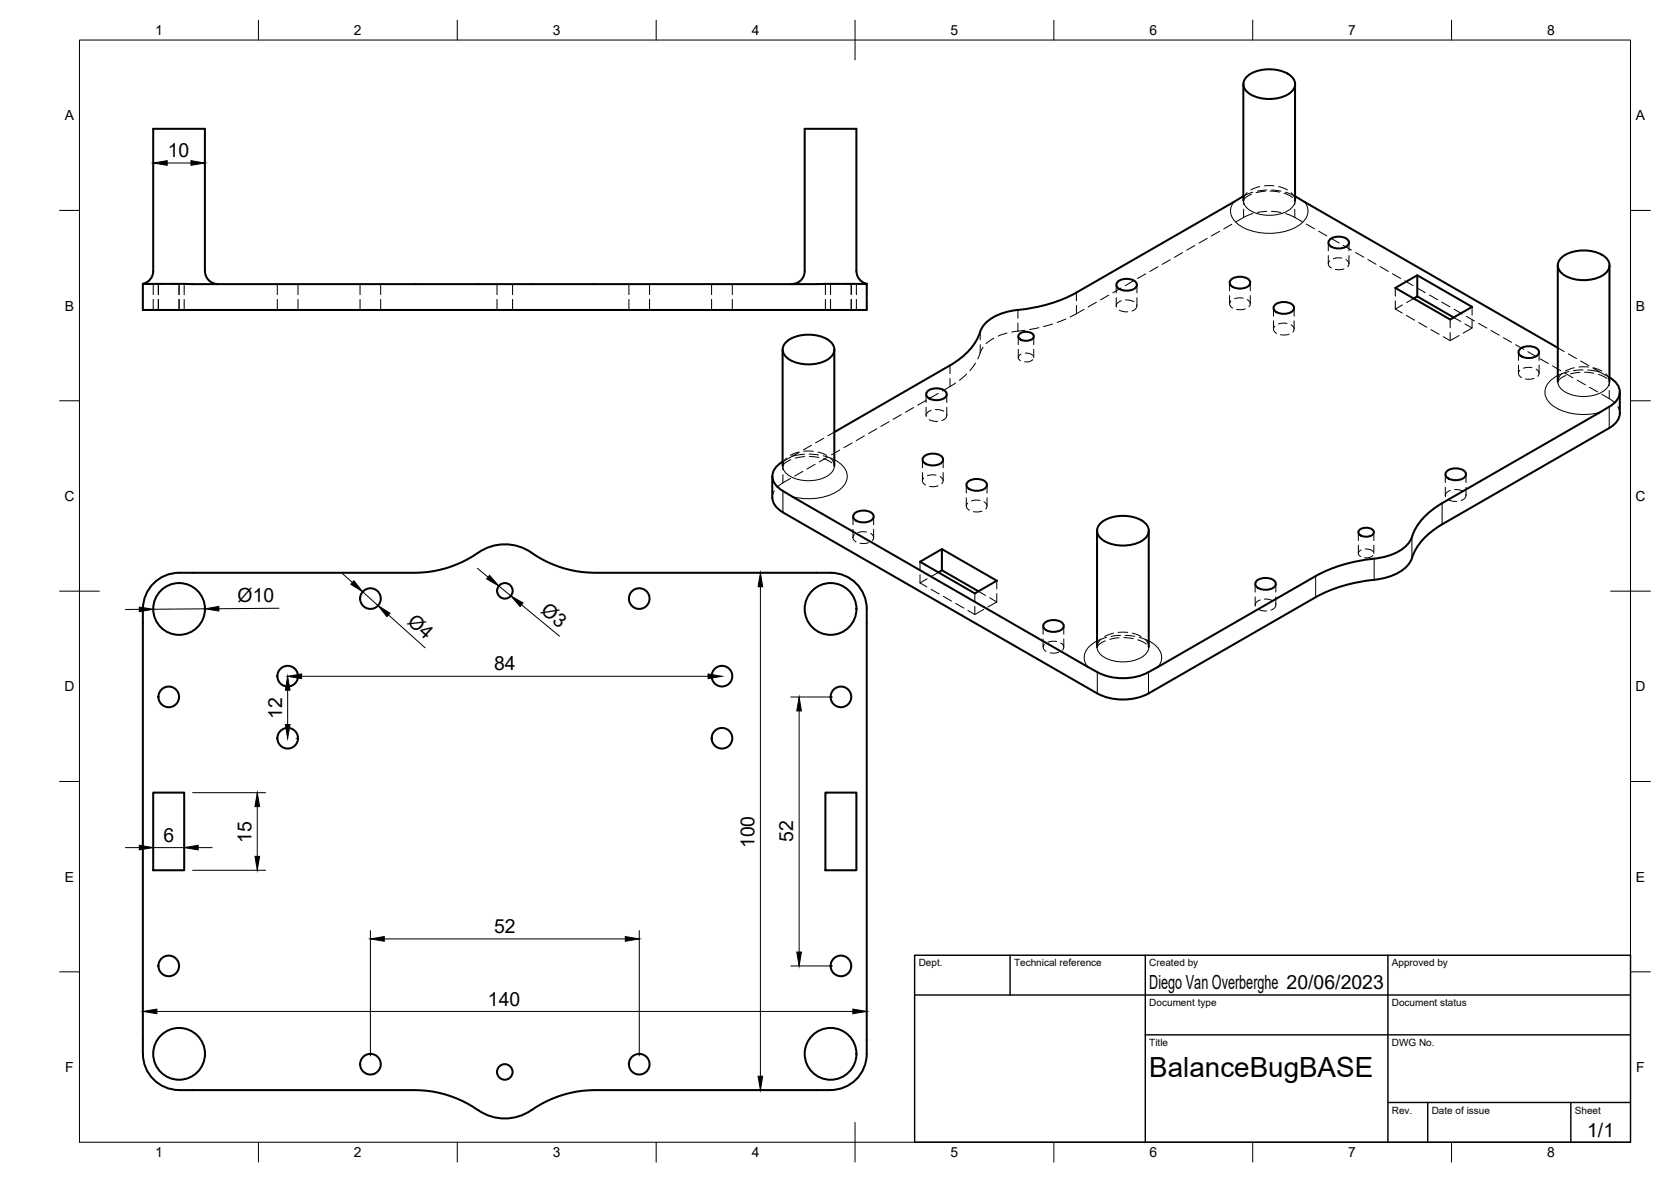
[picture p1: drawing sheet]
<svg xmlns="http://www.w3.org/2000/svg" width="420mm" height="297mm" viewBox="0 0 420 297" stroke-linecap="round" stroke-linejoin="round" font-family="sans-serif">
<!-- layer: Visible -->
<g fill="none" stroke="#000" stroke-width=".51">
<path d="M313.8 19a9.7 9.7 0 0 1 10.7 0 2.69 2.69 0 0 1 1.1 2.6 2.69 2.69 0 0 1-1.9 2.2 9.9 9.9 0 0 1-9.9-.5 2.54 2.54 0 0 1 0-4.3zM312.6 21.2v29.2M325.6 21.2v29.2M312.6 49.3l-41.9 24.2a39.1 39.1 0 0 1-16 4.6 11 11 0 0 0-7.9 4.5 15.9 15.9 0 0 1-7.9 9.2l-29.1 16.8M325.6 49.3l66.1 38.1M35.9 71.3h182M35.9 71.3v6.6h182v-6.6M35.9 71.3a3.2 3.2 0 0 0 2.6-3.2v-35.7h13v35.7a3.3 3.3 0 0 0 3.3 3.3M217.9 71.3a3.3 3.3 0 0 1-2.6-3.2v-35.7h-13v35.7a3.2 3.2 0 0 1-3.2 3.3M281 70.8a3.5 3.5 0 0 1 4.8 .4 1.62 1.62 0 0 1-1.9 1.8 3.1 3.1 0 0 1-3.1-1.1v-.7zM309.5 70.3a3.5 3.5 0 0 1 4.8 .4 1.62 1.62 0 0 1-1.9 1.8 3.1 3.1 0 0 1-3.1-1.1v-.7zM320.5 76.6a3.5 3.5 0 0 1 4.8 .4 1.62 1.62 0 0 1-1.8 1.8 3.1 3.1 0 0 1-3.2-1v-.8z"/>
<path d="M334.3 60.2a3.5 3.5 0 0 1 4.8 .4 1.62 1.62 0 0 1-1.8 1.8 3.1 3.1 0 0 1-3.2-1.1v-.7zM356.4 69.2l-5.6 3.2 13.8 7.9 5.5-3.2-13.7-7.9v5.3M356.4 74.5l9.1 5.3M356.4 74.5l-.9 .5M391.7 66.7v29.2M392.8 64.5a9.7 9.7 0 0 1 10.8 0 2.69 2.69 0 0 1 1.1 2.7 2.69 2.69 0 0 1-1.9 2.1 9.9 9.9 0 0 1-10-.5 2.54 2.54 0 0 1 0-4.3zM404.7 66.7v29.2M196.8 87.8v29.3M197.9 85.7a9.7 9.7 0 0 1 10.8 0 2.69 2.69 0 0 1 1.1 2.6 2.69 2.69 0 0 1-1.9 2.2 9.9 9.9 0 0 1-10-.5 2.54 2.54 0 0 1 0-4.3zM209.8 87.8v29.3M233.2 98.3a3.5 3.5 0 0 1 4.8 .4 1.62 1.62 0 0 1-1.9 1.8 3.1 3.1 0 0 1-3.1-1v-.8zM256.2 84a2.57 2.57 0 0 1 3.7 .3 1.59 1.59 0 0 1-1.9 1.3h-.5a1.12 1.12 0 0 1-1.1-.4 1.12 1.12 0 0 1-.2-1.2z"/>
<path d="M382.1 87.8a3.5 3.5 0 0 1 4.8 .3 1.62 1.62 0 0 1-1.8 1.8 3.1 3.1 0 0 1-3.2-1v-.8zM404.7 94.8a4.1 4.1 0 0 1 2.4 4.8 8.4 8.4 0 0 1-3.4 3.2l-41.1 23.7M407.3 98.5v5.4a4.4 4.4 0 0 1-2.7 3.7l-42 24.2M194.2 119.7v5.3a4.5 4.5 0 0 0 2.6 3.8l79.1 45.5a14.3 14.3 0 0 0 12.9 0l42-24.2a39.8 39.8 0 0 1 16-4.6 11 11 0 0 0 7.9-4.5 15.9 15.9 0 0 1 7.9-9.2M196.8 116a4.1 4.1 0 0 0-2.4 4.8 8.2 8.2 0 0 0 3.4 3.1l76.3 44a14.9 14.9 0 0 0 17-.3l39.7-22.8a39.8 39.8 0 0 1 16-4.6 11 11 0 0 0 7.9-4.5 15.9 15.9 0 0 1 7.9-9.2M232.3 114.7a3.5 3.5 0 0 1 4.8 .4 1.62 1.62 0 0 1-1.9 1.8 3.1 3.1 0 0 1-3.2-1v-.8zM363.8 118.4a3.5 3.5 0 0 1 4.7 .4 1.62 1.62 0 0 1-1.8 1.8 3.1 3.1 0 0 1-3.2-1v-.8zM120.2 138.9a27.9 27.9 0 0 1-15.7 5h-57.5a9.6 9.6 0 0 0-11.1 9.1M120.2 138.9a12 12 0 0 1 14.7 .8 27.9 27.9 0 0 0 14.5 4.2h57.4a9.6 9.6 0 0 1 11.1 9.1M214.8 129.1a3.5 3.5 0 0 1 4.8 .3 1.62 1.62 0 0 1-1.8 1.8 3.1 3.1 0 0 1-3.2-1v-.8zM236.8 138l-5.5 3.2 13.8 7.9 5.5-3.2-13.8-7.9v5.3M243.3 121.1a3.5 3.5 0 0 1 4.8 .4 1.62 1.62 0 0 1-1.9 1.8 3.1 3.1 0 0 1-3.1-1.1v-.7z"/>
<path d="M275.8 133.4v29.2M277 131.2a9.7 9.7 0 0 1 10.7 0 2.69 2.69 0 0 1 1.1 2.7 2.69 2.69 0 0 1-1.8 2.1 9.9 9.9 0 0 1-10-.5 2.54 2.54 0 0 1 0-4.3zM288.8 133.4v29.2M341.8 133.2a2.57 2.57 0 0 1 3.6 .4 1.59 1.59 0 0 1-1.9 1.3l-.5-.1a1.12 1.12 0 0 1-1.1-.4 1.12 1.12 0 0 1-.1-1.2zM35.9 153v111.8M217.9 153v109a21.8 21.8 0 0 1-.5 5.9 9.6 9.6 0 0 1-10.3 6h-57.7a29.1 29.1 0 0 0-16.8 5.7 12.1 12.1 0 0 1-13.7-1.5 27.9 27.9 0 0 0-14.4-4.2h-57.7a9.4 9.4 0 0 1-10.9-9.1M236.8 143.3l9.2 5.3M236.8 143.3l-.9 .5M262.6 156.6a3.5 3.5 0 0 1 4.8 .3 1.62 1.62 0 0 1-1.9 1.9 3.1 3.1 0 0 1-3.1-1.1v-.8zM316 146a3.5 3.5 0 0 1 4.7 .3 1.62 1.62 0 0 1-1.8 1.9 3.1 3.1 0 0 1-3.2-1.1v-.8zM38.5 199.2h7.8v19.5h-7.8zM207.5 199.2h7.8v19.5h-7.8z"/>
<circle cx="45" cy="153" r="6.5"/>
<circle cx="93.1" cy="150.4" r="2.59"/>
<circle cx="126.9" cy="148.5" r="1.96"/>
<circle cx="160.7" cy="150.4" r="2.59"/>
<circle cx="208.8" cy="153" r="6.5"/>
<circle cx="42.4" cy="175.1" r="2.59"/>
<circle cx="72.3" cy="169.9" r="2.59"/>
<circle cx="181.5" cy="169.9" r="2.59"/>
<circle cx="211.4" cy="175.1" r="2.59"/>
<circle cx="72.3" cy="185.5" r="2.59"/>
<circle cx="181.5" cy="185.5" r="2.59"/>
<circle cx="42.4" cy="242.7" r="2.59"/>
<circle cx="211.4" cy="242.7" r="2.59"/>
<circle cx="45" cy="264.8" r="6.5"/>
<circle cx="93.1" cy="267.4" r="2.59"/>
<circle cx="126.9" cy="269.4" r="1.96"/>
<circle cx="160.7" cy="267.4" r="2.59"/>
<circle cx="208.8" cy="264.8" r="6.5"/>
</g>
<!-- layer: Hidden -->
<g fill="none" stroke="#000" stroke-width=".25">
<path d="M303.6 59.9l-2.1 1.2M306.6 58.1l-2 1.2M309.7 56.4l-2 1.1M314.7 48.8l-1.5 .9-.6 .7M315 48.3l-2.4 1M315 53.7l-1.7 .6-2.5 1.5M318.2 48.1l-2.4 .3M318.5 47.8l-2.3 .2M318.5 53.1l-2.3 .3M319.3 48l2.4 .3M319.7 47.8l2.4 .2M319.7 53.1l2.4 .3"/>
<path d="M322.9 48.6l2.1 1M323.2 48.3l2.4 1M323.2 53.7l1.7 .6 2.5 1.4M328.5 56.3l2 1.2M331.6 58.1l2 1.2M334.6 59.9l2.1 1.2M35.9 71.4h2.2M38.5 71.4v2.6M38.5 75.2v2.7M39.2 71.4h2.4M39.8 71.4v2.6M39.8 75.2v2.7"/>
<path d="M42.8 71.4h2.4M45 71.4v2.6M45 75.2v2.7M46.3 71.4v2.6M46.3 75.2v2.7M46.4 71.4h2.1M69.7 71.4v2.6M69.7 75.2v2.7M74.9 71.4v2.6M74.9 75.2v2.7M90.5 71.4v2.6M90.5 75.2v2.7"/>
<path d="M95.7 71.4v2.6M95.7 75.2v2.7M125 71.4v2.6M125 75.2v2.7M128.9 71.4v2.6M128.9 75.2v2.7M158.1 71.4v2.6M158.1 75.2v2.7M163.3 71.4v2.6M163.3 75.2v2.7M178.9 71.4v2.6M178.9 75.2v2.7"/>
<path d="M184.1 71.4v2.6M184.1 75.2v2.7M205.3 71.4h2.2M207.5 71.4v2.6M207.5 75.2v2.7M208.7 71.4h2.3M208.8 71.4v2.6M208.8 75.2v2.7M212.2 71.4h2.4M214 71.4v2.6M214 75.2v2.7M215.3 71.4v2.6"/>
<path d="M215.3 75.2v2.7M215.8 71.4h2.1v2.6M217.9 75.2v2.7M272.6 77.7l-3.5 2M275.7 76l-2.1 1.1M278.8 74.2l-2.1 1.2M280.7 71.6v2M280.7 74.8v2.1M281.4 77.9l1 .4 1.1 .1M281.9 72.4l-2.1 1.2M281.9 75.6a1.38 1.38 0 0 0-1.2 1.6M283 75.4l1.4 .1 .7 .3"/>
<path d="M285 70.6l-2.1 1.2M285.8 76.6a1.4 1.4 0 0 1-1.2 1.6M285.9 71.6v2M285.9 74.8v2.1M288.1 68.8l-2.1 1.2M291.2 67l-2.1 1.2M294.3 65.3l-2.1 1.1M297.3 63.5l-2 1.2M300.4 61.7l-2 1.2M309.2 71v2.1M309.2 74.3v2.1M309.5 75.6a1.09 1.09 0 0 0 .4 1.8"/>
<path d="M312.6 74.9h-1.3l-.9 .2M313.1 77.6l-1 .2h-1.2M313.6 75.3a1.05 1.05 0 0 1 .4 1.8M314.4 71v2.1M314.4 74.3v2.1M320.2 77.4v2M325.4 77.4v2M334 61v2M334 64.2v2.1M334.3 65.6a1.06 1.06 0 0 0 .5 1.8M337.4 64.9l-1.3-.1-.8 .2M337.7 61.7l2.1 1.2"/>
<path d="M337.9 67.6l-1 .2-1.1-.1M338.4 65.2a1.07 1.07 0 0 1 .5 1.8M339.2 61v2M339.2 64.2v2.1M340.8 63.4l2.1 1.2M343.9 65.2l2.1 1.2M347 67l2.1 1.2M350.1 68.8l2.1 1.2M350.8 72.4v2M350.8 75.6v2.1M350.8 77.7l1.8 1M352.6 76.6l-1.8 1.1"/>
<path d="M353.2 70.6l2.1 1.2M353.6 79.3l2.1 1.2M355.5 75l-1.8 1M356.3 72.4l2.1 1.1M359.4 74.1l2.1 1.2M362.5 75.9l2.1 1.2M365.5 79.8l1.8 1M365.6 77.7l2.1 1.2M368.7 79.5l2.1 1.2M370.1 77.1v2.1M232.9 99.1v2.1M235.9 98.9l-2.1 1.1"/>
<path d="M238.1 99.1v2.1M240.3 96.3l-3.3 2M243 94l-1.8 1.6M245.3 91.3l-1.4 1.9M247.2 87.3l-1.3 2.9M249.9 85l-1.9 1.4M253.2 83.7l-2.2 .8M256 84.5v2.1M256 87.8v2M256.7 89a.86 .86 0 0 0-.7 .8 .86 .86 0 0 0 .6 .8M257.7 83l-3.3 .4M257.8 88.7a2.4 2.4 0 0 1 2 .7"/>
<path d="M259.7 90.4l-.7 .4-1.4 .1M259.9 84.5v2.1M259.9 87.8v2M261.2 82.3l-2.3 .5M264.7 81.4l-2.3 .7M268 80.2l-2.2 .9M320.2 80.6v2.1M320.5 82a1.08 1.08 0 0 0 .5 1.8M323.6 81.3l-1.3-.1-.8 .2M324.1 84l-1 .2-1.1-.1M324.6 81.6a1.05 1.05 0 0 1 .5 1.8M325.4 80.6v2.1"/>
<path d="M356.7 81.1l2.1 1.1M359.8 82.8l2.1 1.2M362.9 84.6l1.7 1M364.6 80.3v2.1M364.6 83.6v2M366.9 84.3l-2.3 1.3M370.1 80.4v2l-1.7-1M370.1 82.4l-2.2 1.3M371.8 81.3l2.1 1.2M374.9 83l2.1 1.2M378 84.8l2 1.2M381.1 86.6l2 1.2"/>
<path d="M381.8 88.5v2.1M381.8 91.8v2M382.1 93.1a1.06 1.06 0 0 0 .5 1.8M384.2 88.4l2 1.2M385.2 92.4l-.9-.1-1.2 .2M385.7 95.1l-1 .2-1.1-.1M386.2 92.8a1.07 1.07 0 0 1 .5 1.8M387 88.5v2.1M387 91.8v2M387.3 90.2l2 1.2M390.4 92l2 1.2M391.7 87.4l1.6 .9"/>
<path d="M393.5 93.8l2 1.1M393.7 94.3l-1.4 .8-.6 .8M394.3 88.9l2.1 1.2M396.6 95.5l2 1.2M397.2 93.6l-2.3 .4M397.4 90.7l2.1 1.2M398.4 93.5l2.4 .3M399.6 97.3l2.1 1.2M400.5 92.5l4.2 2.3M401.9 94.1l2.2 1.1M402.8 99.1l3.3 2.1M198.8 115.5l-1.4 .8-.6 .8"/>
<path d="M200.9 113.7l-4.1 2.3M201.9 118.5l-2.1 1.1M202.3 114.8l-2.3 .3M203.5 114.7l2.4 .3M204 111.9l-2 1.2M205 116.7l-2.1 1.2M207 115.3l2.1 1M207.1 110.1l-2 1.2M208.1 114.9l-2.1 1.2M209.8 108.6l-1.6 .9M211.2 113.1l-2.1 1.2M214.2 111.3l-2 1.2"/>
<path d="M217.3 109.5l-2 1.2M220.5 107.8l-2.1 1.2M223.5 106l-2 1.2M226.6 104.2l-2 1.2M229.7 102.4l-2 1.2M231.9 115.5v2.1M231.9 118.8v2M232.8 100.6l-2 1.2M232.9 102.3v2.1M233.6 105.5l1 .3 1.2 .1M234.1 103.1a1.33 1.33 0 0 0-1.2 1.6M235.2 102.9l1.3 .1 .8 .3"/>
<path d="M235.4 119.4l-1.4-.1-.8 .2M236.4 119.8a1.05 1.05 0 0 1 .4 1.7M237.2 115.5v2.1M237.2 118.8v2M238 104.1a1.38 1.38 0 0 1-1.2 1.6M238.1 102.3v2.1M363.4 119.2v2.1M368.6 119.2v2.1M406.8 102.2l.5 1.7M194.7 123.3l-.5 1.8M198.8 120.2l-2.5 1.5-.9 .7M214.5 129.8v2.1"/>
<path d="M214.5 133v2.1M214.8 134.4a1.06 1.06 0 0 0 .4 1.8M217.9 133.7l-1.3-.1-.9 .2M218.4 136.4l-1 .2-1.2-.1M218.9 134.1a1.06 1.06 0 0 1 .4 1.7M219.7 129.8v2.1M219.7 133v2.1M232.3 120.1a1.05 1.05 0 0 0 .4 1.8M235.9 122.1l-1.1 .2-1.1-.1M243 121.9v2M243 125.1v2.1M243.3 126.4a1.06 1.06 0 0 0 .4 1.8"/>
<path d="M246.4 125.8l-1.4-.1-.8 .2M246.9 128.4l-1 .3-1.1-.1M247.4 126.1a1.07 1.07 0 0 1 .4 1.8M248.2 121.9v2M248.2 125.1v2.1M341.5 133.8v2M341.5 137v2.1M342.2 138.2a.86 .86 0 0 0-.6 .8 .86 .86 0 0 0 .5 .9M343.3 138a2.34 2.34 0 0 1 2 .6M345.2 139.6l-.7 .4-1.4 .2M345.4 133.8v2M345.4 137v2.1"/>
<path d="M363.4 122.5v2M364.2 125.6l.9 .3 1.2 .1M364.7 123.2a1.37 1.37 0 0 0-1.2 1.6M365.7 123l1.4 .2 .8 .3M368.6 124.2a1.4 1.4 0 0 1-1.2 1.6M368.6 122.5v2M231.3 141.2v2M231.3 144.4v2.1M231.3 146.5l1.8 1M233.1 145.5l-1.8 1M234.1 148.1l2.1 1.2M235.9 143.8l-1.8 1.1"/>
<path d="M237.2 149.9l2 1.2M240.3 151.6l2.1 1.2M243.4 153.4l1.7 1M245.1 149.1v2.1M245.1 152.4v2M246 148.6l1.8 1M247.4 153.1l-2.3 1.3M250.6 149.2v2.1l-1.8-1.1M250.6 145.9v2.1M250.6 151.3l-2.2 1.3M262.3 157.3v2.1M267.5 157.3v2.1"/>
<path d="M315.6 146.7v2.1M315.6 150v2M316.4 153.1l1 .4h1.1M316.9 150.8a1.33 1.33 0 0 0-1.2 1.5M317.9 150.6h.9l1.2 .4M320.7 151.8a1.35 1.35 0 0 1-1.1 1.5M320.8 146.7v2.1M320.8 150v2M262.3 160.6v2M262.6 161.9a1.07 1.07 0 0 0 .4 1.8M265.7 161.2h-1.3l-.9 .2M266.2 163.9l-1 .2-1.1-.1"/>
<path d="M266.7 161.6a1.07 1.07 0 0 1 .4 1.8M267.5 160.6v2M277.9 161l-1.4 .8-.7 .8M281.4 160.3l-2.4 .4M282.6 160.2l2.3 .3M286.1 160.8l2.1 1"/>
</g>
<!-- layer: Hidden Narrow -->
<g fill="none" stroke="#000" stroke-width=".25">
<path d="M312.7 49.3v2.1M312.7 52.6v2M313.6 48.4l-.8 1.1-.2 .9M316.8 46.9l-2.3 .8M317.9 46.7h2.4M321.5 46.9l2.2 .8M324.7 48.4l.6 .7 .3 1.3M325.6 49.3v2.1M325.6 52.6v2M255.9 77.9v2.1M270.7 73.5v2.1M270.7 76.8v2.1"/>
<path d="M238.9 91.8v2.1M238.9 95.1v2M246.5 83.4v2M246.5 86.6v2.1M255.9 81.2v2M392.6 93.9l-.6 .8-.3 1.2M394.5 93.4l-2.8 1M395.8 92.4l-2.2 .8M397 92.2h2.4M398 92.9l-2.4 .2M399.2 93l2.9 .4M400.6 92.4l2.2 .8"/>
<path d="M403.7 94l.6 .7 .4 1.2M404.6 94.8v2.1M404.6 98.1v2.1M196.8 116v2.1M196.8 119.3v2M197.7 115.1l-.6 .8-.3 1.2M200.9 113.6l-2.2 .8M202.1 113.4h2.4M202.3 114.2l-3 .4M203.5 114.1l2.3 .2M205.7 113.6l2.2 .8M207 114.5l2.8 1.1"/>
<path d="M208.8 115.1l.6 .8 .4 1.2M280 159.1l-2.2 .8M281.2 158.9h2.3M281.7 159.7l-2.3 .2M282.9 159.7l2.4 .2M284.7 159.1l2.2 .9M276.8 160.6l-.6 .8-.4 1.2M278.2 160.2l-2.4 .9M286.5 160.2l2.3 .9M287.9 160.7l.8 1.1 .1 .8"/>
</g>
<!-- layer: Visible Narrow -->
<g fill="none" stroke="#000" stroke-width=".25">
<path d="M310.2 50.7a3.8 3.8 0 0 0 1.1 5.7 14.6 14.6 0 0 0 15.7 0 3.8 3.8 0 0 0 1-5.7M312.6 50.4a4 4 0 0 0 3.5 3.3 9.3 9.3 0 0 0 8.8-1.6l.7-1.1v-.6M391.7 95.9a4 4 0 0 0 3.5 3.3 9.3 9.3 0 0 0 8.8-1.6l.6-1.1 .1-.6M391.7 94.4a4.8 4.8 0 0 0-3.1 5 7.7 7.7 0 0 0 6.2 4.4l2.4 .3a16.3 16.3 0 0 0 5-.4M196.8 117.1a4 4 0 0 0 3.5 3.3 9.3 9.3 0 0 0 8.8-1.6l.6-1.1 .1-.6M209.8 115.5a4.8 4.8 0 0 1 3.1 5 7.7 7.7 0 0 1-6.2 4.5l-2.4 .3a16.3 16.3 0 0 1-5-.4M404.6 102.2v5.4M196.8 123.4v5.4M355 134.9v5.4M362.6 126.5v5.3M330.8 144.8v5.3M345.5 140.4v5.3"/>
<path d="M275.8 162.6a4 4 0 0 0 3.6 3.3 9.3 9.3 0 0 0 8.7-1.6l.7-1.1 .1-.6M275.9 161.1a4.6 4.6 0 0 0-3.2 5.1l.7 1.3M275.9 168.9v5.4M288.8 168.9v5.4M288.9 161.1a4.6 4.6 0 0 1 3.1 5.1l-.7 1.3"/>
</g>
<!-- layer: BORDER -->
<g fill="none" stroke="#000" stroke-width=".25">
<path d="M20 10.1h390v276.9h-390zM65 5.1v5M115 5.1v5M165 5.1v5M215 5.1v10M265 5.1v5M315 5.1v5M365 5.1v5M15 52.9h5M410 52.9h5M15 100.7h5M410 100.7h5"/>
<path d="M15 148.6h10M405 148.6h10M15 196.4h5M410 196.4h5M15 244.2h5M410 244.2h5M65 287v5M115 287v5M165 287v5M215 282.1v9.9M265 287v5M315 287v5"/>
<path d="M365 287v5"/>
</g>
<!-- layer: TITLEBLOCK -->
<path d="M230 240.1h180v46.9h-180zM230 250h180M254 240.1v9.9M288 240.1v46.9M349 240.1v46.9M288 260.1h122M349 277.1h61M359 277.1v9.9M395 277.1v9.9" fill="none" stroke="#000" stroke-width=".36"/>
<!-- layer: FD_Dimensions -->
<g fill="none" stroke="#000" stroke-width=".25">
<path d="M42 41h6M35 153.1l-3.5 .1M51.5 153l-13 .1M70.1 152.9l-15.1 .1M86 144l2.6 2.4M91.2 148.7l3.9 3.5M97.7 154.5l9.2 8.3M120 142.8l2.7 2.2M125.4 147.3l3 2.4M131.1 152l9.6 7.9M191.2 147.5v123M72.3 172h.1"/>
<path d="M72.3 173.4v8.7M75.8 170h102.2M198.8 175.2h10.5M200.9 178.7v60.6M48.4 199.2h18.4M74.4 185.6h.1M31.5 213h3.5M38.5 213h7.8M48.4 218.7h18.4M49.8 213h3.5M64.7 202.7v12.5M93.1 233.9v31.5"/>
<path d="M96.6 236h60.6M160.7 233.9v31.5M39.4 254.2h175M198.8 242.7h10.5"/>
</g>
<g fill="#000" stroke="#000" stroke-width=".25">
<path d="M38.5 41l3.5-.6v1.1zM48 40.4l3.5 .6-3.5 .5zM35 152.6l3.5 .5-3.5 .6zM51.5 153l3.5-.6v1.2zM89 146l2.2 2.7-3-1.9zM95.1 152.2l3 1.9-.8 .9zM123.1 144.6l2.3 2.7-3-1.8zM128.4 149.7l3.1 1.8-.7 .9zM191.2 144l.6 3.5h-1.2zM72.3 170l.6 3.4h-1.1zM72.3 170l3.5-.6v1.1zM178 169.4l3.5 .6-3.5 .5z"/>
<path d="M200.9 175.2l.6 3.5h-1.2zM71.8 182.1h1.1l-.6 3.5zM35 212.4l3.5 .6-3.5 .6zM46.3 213l3.5-.6v1.2zM64.1 215.2h1.2l-.6 3.5zM64.7 199.2l.6 3.5h-1.2zM93.1 236l3.5-.6v1.1zM157.2 235.4l3.5 .6-3.5 .5zM200.3 239.3h1.2l-.6 3.4zM35.9 254.2l3.5-.6v1.1zM214.4 253.6l3.5 .6-3.5 .5zM190.6 270.5h1.2l-.6 3.4z"/>
</g>
<text font-size="7" x="289" y="270.6">BalanceBugBASE</text>
<g font-size="4.9">
<text x="42.2" y="39.5">10</text>
<text x="59.7" y="151.4">Ø10</text>
<text x="135.7" y="153.8" transform="rotate(40 135.7 153.8)">Ø3</text>
<text x="102.2" y="156.5" transform="rotate(42 102.2 156.5)">Ø4</text>
<text x="124.2" y="168.5">84</text>
<text x="70.9" y="180.6" transform="rotate(-90 70.9 180.6)">12</text>
<text x="41.1" y="211.5">6</text>
<text x="63.2" y="211.8" transform="rotate(-90 63.2 211.8)">15</text>
<text x="189.7" y="213.2" transform="rotate(-90 189.7 213.2)">100</text>
<text x="199.5" y="211.7" transform="rotate(-90 199.5 211.7)">52</text>
<text x="124.2" y="234.5">52</text>
<text x="289" y="248.5">Diego Van Overberghe 20/06/2023</text>
<text x="122.7" y="252.7">140</text>
<text x="399.1" y="285.7">1/1</text>
</g>
<g font-size="3.5">
<text x="39" y="8.8">1</text>
<text x="89" y="8.8">2</text>
<text x="139" y="8.8">3</text>
<text x="189" y="8.8">4</text>
<text x="239" y="8.8">5</text>
<text x="289" y="8.8">6</text>
<text x="339" y="8.8">7</text>
<text x="389" y="8.8">8</text>
<text x="16.3" y="30.2">A</text>
<text x="411.3" y="30.2">A</text>
<text x="16.3" y="78">B</text>
<text x="411.3" y="78">B</text>
<text x="16.2" y="125.9">C</text>
<text x="411.2" y="125.9">C</text>
<text x="16.2" y="173.7">D</text>
<text x="411.2" y="173.7">D</text>
<text x="16.3" y="221.6">E</text>
<text x="411.3" y="221.6">E</text>
<text x="16.4" y="269.4">F</text>
<text x="411.4" y="269.4">F</text>
<text x="39" y="290.8">1</text>
<text x="89" y="290.8">2</text>
<text x="139" y="290.8">3</text>
<text x="189" y="290.8">4</text>
<text x="239" y="290.8">5</text>
<text x="289" y="290.8">6</text>
<text x="339" y="290.8">7</text>
<text x="389" y="290.8">8</text>
</g>
<g font-size="2.5">
<text x="231" y="242.9">Dept.</text>
<text x="255" y="242.9">Technical reference</text>
<text x="289" y="242.9">Created by</text>
<text x="350" y="242.9">Approved by</text>
<text x="289" y="252.8">Document type</text>
<text x="350" y="252.8">Document status</text>
<text x="289" y="262.9">Title</text>
<text x="350" y="262.9">DWG No.</text>
<text x="350" y="279.9">Rev.</text>
<text x="360" y="279.9">Date of issue</text>
<text x="396" y="279.9">Sheet</text>
</g>
</svg>
